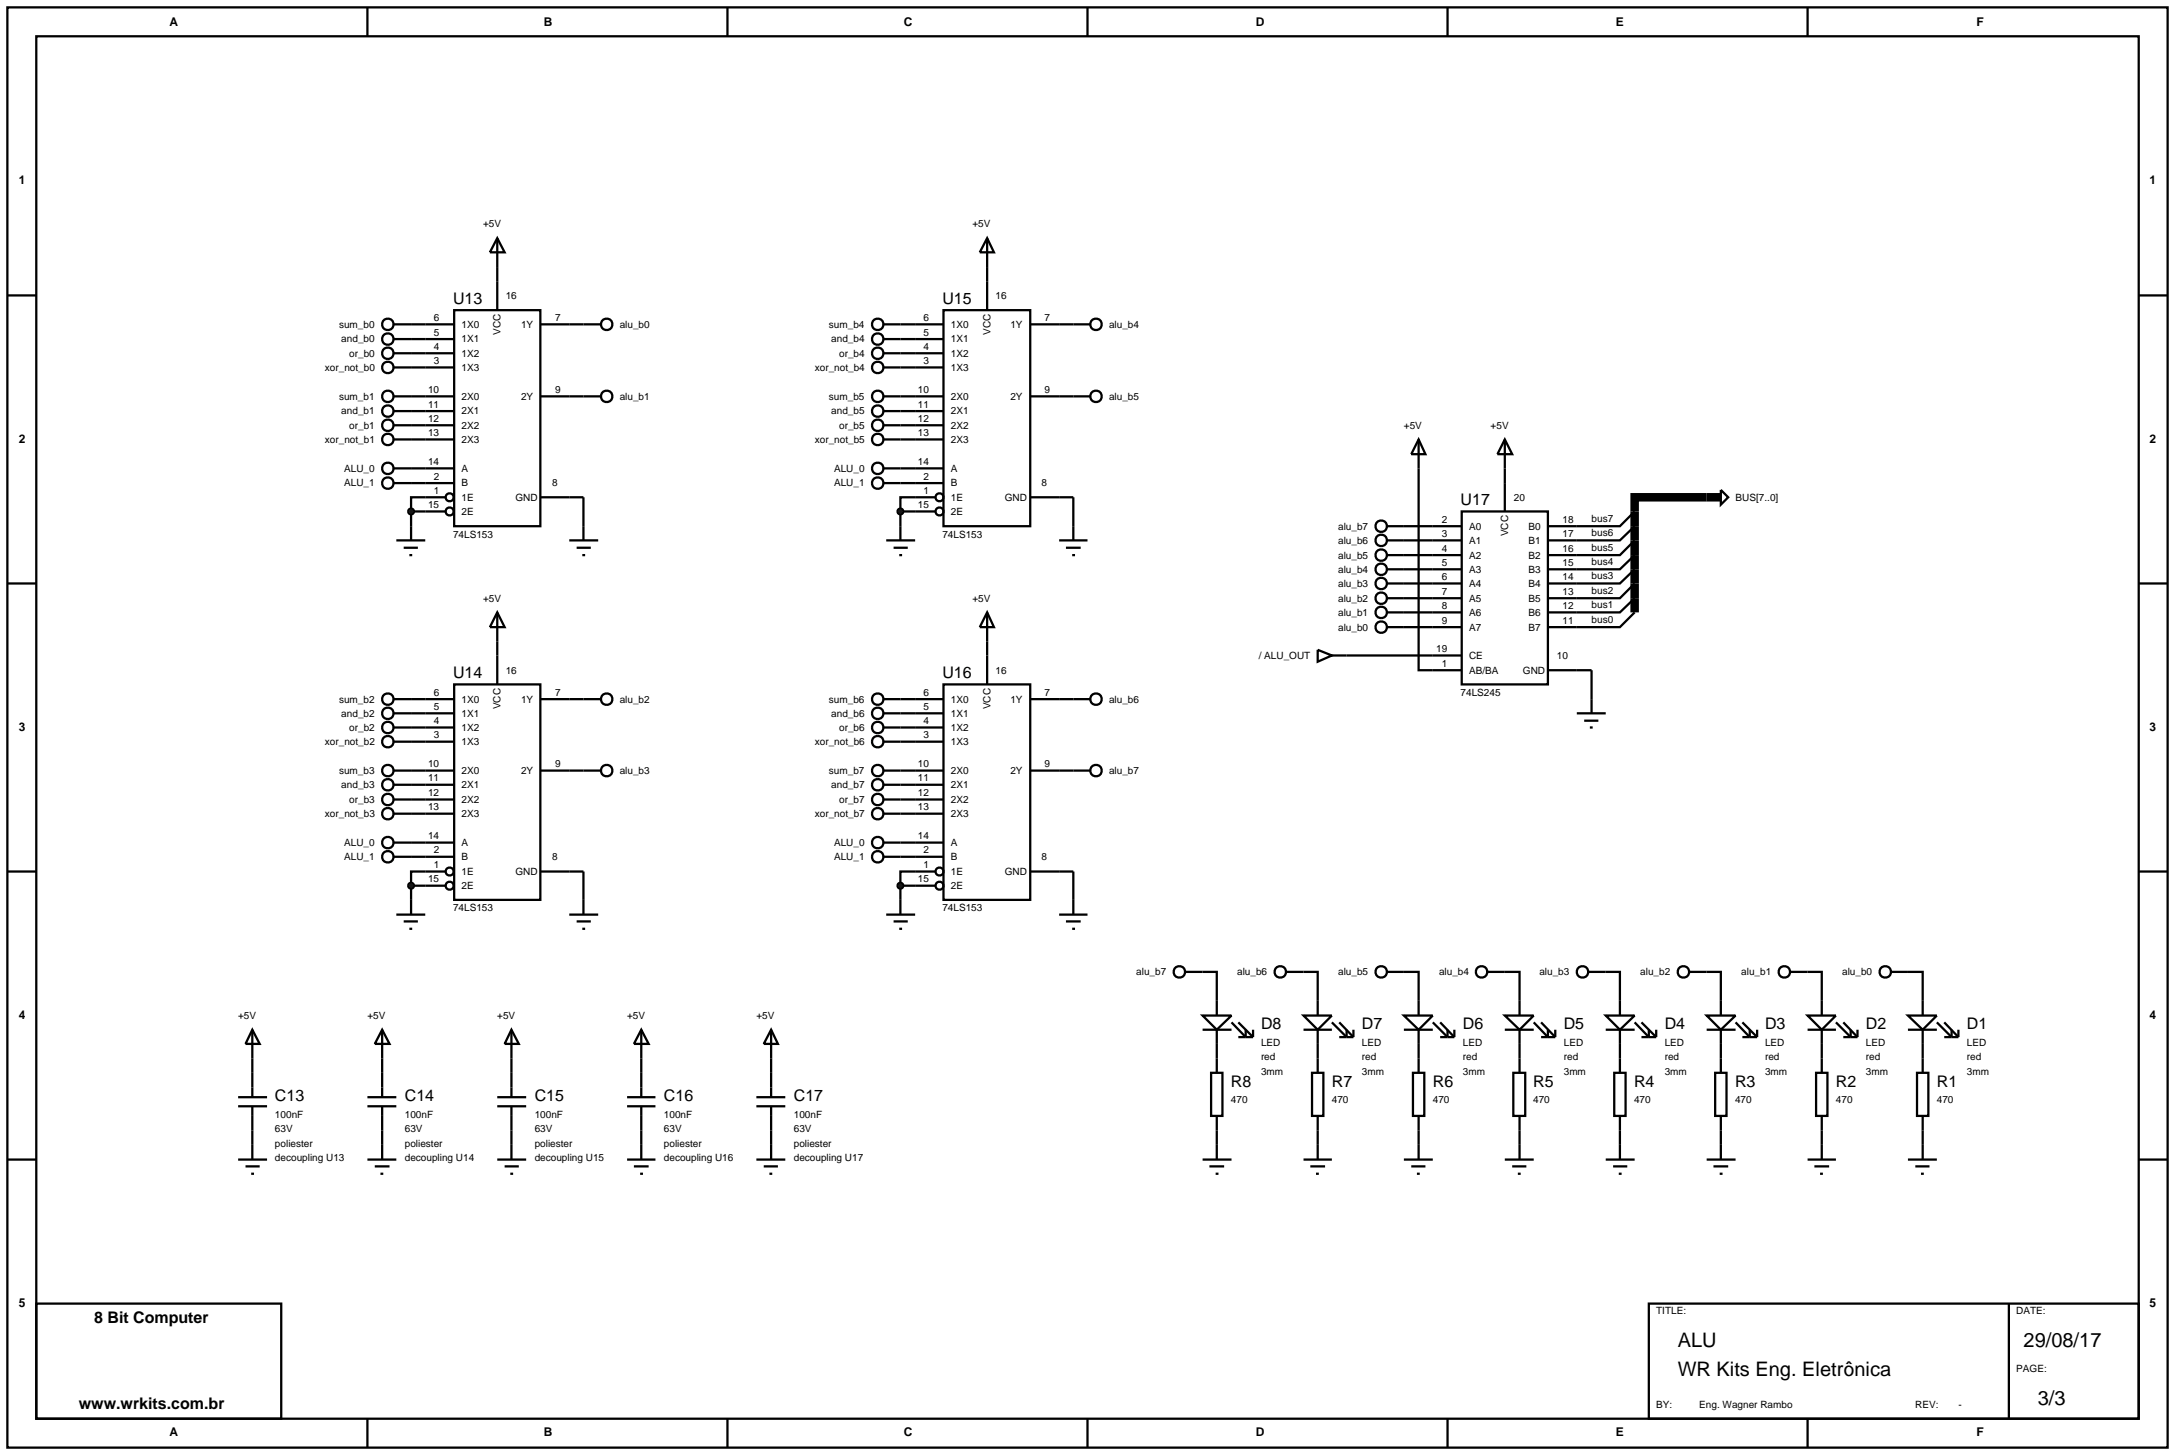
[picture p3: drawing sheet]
<svg xmlns="http://www.w3.org/2000/svg" width="384mm" height="257mm" viewBox="0 0 384 257" stroke-linecap="round" stroke-linejoin="round" font-family="sans-serif">
<g fill="none" stroke="#000" stroke-width=".4">
<path d="M1.3 1.3h381v254h-381zM6.4 6.4h370.8v243.8h-370.8zM64.8 1.3v5.1M128.3 1.3v5.1M191.8 1.3v5.1M255.3 1.3v5.1M318.8 1.3v5.1M1.3 52.1h5.1M72.5 57.2h7.6M72.5 59.8h7.6M80.1 54.7h15.2v38.1h-15.2zM95.3 57.2h7.6"/>
<path d="M158.8 57.2h2.6M158.8 59.8h2.6M186.8 57.2h2.5M377.2 52.1h5.1M72.5 62.3h7.6M72.5 64.8h7.6M72.5 69.9h7.6M72.5 72.5h7.6M72.5 75h7.6M72.5 77.5h7.6M95.3 69.9h7.6M158.8 62.3h2.6"/>
<path d="M158.8 64.8h2.6M158.8 69.9h2.6M158.8 72.5h2.6M158.8 75h2.6M158.8 77.5h2.6M186.8 69.9h2.5M69.9 95.3h5.1M71.2 96.6h2.5M72.2 97.9h.5M72.5 90.2v5.1M72.5 90.2h6.1M72.5 82.6h7.6"/>
<path d="M72.5 85.2h7.6M78.6 87.7h-6.1v2.5M158.8 90.2h2.6M158.8 82.6h2.6M158.8 85.2h2.6M158.8 90.2v2.6M161.4 87.7h-2.6v2.5M247.6 97.9h5.1M247.6 95.3h5.1M247.6 92.8h5.1M250.2 82.6v35.6h2.5M288.3 97.9l-2.6 2.5h-7.6"/>
<path d="M288.3 95.3l-2.6 2.6h-7.6M288.3 92.8l-2.6 2.5h-7.6M288.3 90.2l-2.6 2.6h-7.6M1.3 102.9h5.1M237.5 115.6h15.2M247.6 102.9h5.1M247.6 110.6h5.1M247.6 108h5.1M247.6 105.5h5.1M247.6 100.4h5.1M288.3 108l-2.6 2.6h-7.6M288.3 105.5l-2.6 2.5h-7.6"/>
<path d="M288.3 102.9l-2.6 2.6h-7.6M288.3 100.4l-2.6 2.5h-7.6M377.2 102.9h5.1M72.5 123.3h2.5M72.5 125.8h2.5M72.5 128.3h2.5M72.5 130.8h2.5M72.5 135.9h2.5M72.5 138.4h2.5M100.4 123.3h2.5M100.4 135.9h2.5M158.8 123.3h2.6"/>
<path d="M158.8 125.8h2.6M158.8 128.3h2.6M158.8 130.8h2.6M158.8 135.9h2.6M158.8 138.4h2.6M186.8 123.3h2.5M186.8 135.9h2.5M1.3 153.7h5.1M72.5 156.2v2.5M72.5 156.2h2.5M72.5 141h2.5M72.5 143.5h2.5"/>
<path d="M72.5 148.6h2.5M72.5 151.1h2.5M75 153.7h-2.5v2.5M158.8 156.2h2.6M158.8 141h2.6M158.8 143.5h2.6M158.8 148.6h2.6M158.8 151.1h2.6M158.8 156.2v2.5M161.4 153.7h-2.6v2.5M377.2 153.7h5.1M212.1 171.4h2.5v5.1"/>
<path d="M229.9 171.4h2.5v5.1M247.6 171.4h2.6v5.1M265.4 171.4h2.6v5.1M283.2 171.4h2.5v5.1M301 171.4h2.5v5.1M318.8 171.4h2.5v5.1M336.5 171.4h2.6v5.1M44.5 186.7v2.5M44.5 199.4v2.5M67.4 186.7v2.5M67.4 199.4v2.5M90.2 186.7v2.5"/>
<path d="M90.2 199.4v2.5M113.1 186.7v2.5M113.1 199.4v2.5M136 186.7v2.5M136 199.4v2.5M214.6 184.1v2.6M214.6 199.4v2.5M232.4 184.1v2.6M232.4 199.4v2.5M250.2 184.1v2.6M250.2 199.4v2.5M268 184.1v2.6"/>
<path d="M268 199.4v2.5M285.7 184.1v2.6M285.7 199.4v2.5M303.5 184.1v2.6M303.5 199.4v2.5M321.3 184.1v2.6M321.3 199.4v2.5M339.1 184.1v2.6M339.1 199.4v2.5M1.3 204.5h5.1M377.2 204.5h5.1M6.4 229.9h43.2v20.3h-43.2z"/>
<path d="M290.8 229.9h86.4v20.3h-86.4zM354.3 229.9v20.3M64.8 250.2v5.1M128.3 250.2v5.1M191.8 250.2v5.1M255.3 250.2v5.1M318.8 250.2v5.1"/>
<circle cx="79.3" cy="90.2" r=".7"/>
<circle cx="79.3" cy="87.7" r=".7"/>
</g>
<path d="M301 87.7h-12.7v20.3" fill="none" stroke="#000" stroke-width="1.5" stroke-linecap="butt"/>
<path d="M72.1 89.9l.4-.2-.5 .5zM72.5 89.7l.4 .2 .1 .3zM72.5 90.7l.5-.5-.1 .3zM72 90.2l.5 .5-.3-.1z" fill="#004000" stroke="#000" stroke-width=".4"/>
<path d="M72 90.2l.5-.5 .5 .5-.5 .5z" fill="#004000"/>
<g fill="none" stroke="#000" stroke-width=".4">
<path d="M69.4 57.2h3.1M69.4 59.8h3.1M102.9 57.2h3.1M69.4 62.3h3.1M69.4 64.8h3.1M69.4 69.9h3.1M69.4 72.5h3.1M69.4 75h3.1M69.4 77.5h3.1M69.4 82.6h3.1M69.4 85.2h3.1M75 123.3h5.1"/>
<path d="M75 125.8h5.1M75 128.3h5.1M75 130.8h5.1M75 135.9h5.1M75 138.4h5.1M80.1 120.7h15.2v38h-15.2zM95.3 123.3h5.1M95.3 135.9h5.1M72.5 158.7v2.6M75 141h5.1M75 143.5h5.1M75 148.6h5.1"/>
<path d="M75 151.1h5.1M75 153.7h3.6M75 156.2h3.6M69.9 161.3h5.1M71.2 162.5h2.5M72.2 163.8h.5"/>
<circle cx="68.4" cy="59.8" r="1.01"/>
<circle cx="68.4" cy="57.2" r="1.01"/>
<circle cx="107" cy="57.2" r="1.01"/>
<circle cx="68.4" cy="64.8" r="1.01"/>
<circle cx="68.4" cy="77.5" r="1.01"/>
<circle cx="68.4" cy="72.5" r="1.01"/>
<circle cx="68.4" cy="75" r="1.01"/>
<circle cx="68.4" cy="62.3" r="1.01"/>
<circle cx="68.4" cy="69.9" r="1.01"/>
<circle cx="68.4" cy="85.2" r="1.01"/>
<circle cx="68.4" cy="82.6" r="1.01"/>
<circle cx="79.3" cy="153.7" r=".7"/>
<circle cx="79.3" cy="156.2" r=".7"/>
</g>
<path d="M72.1 155.9l.4-.2-.5 .5zM72.5 155.7l.4 .2 .1 .3zM72.5 156.7l.5-.5-.1 .3zM72 156.2l.5 .5-.3-.1z" fill="#004000" stroke="#000" stroke-width=".4"/>
<path d="M72 156.2l.5-.5 .5 .5-.5 .5z" fill="#004000"/>
<g fill="none" stroke="#000" stroke-width=".4">
<path d="M161.4 57.2h5M161.4 59.8h5M166.4 54.7h15.3v38.1h-15.3zM181.7 57.2h5.1M161.4 62.3h5M161.4 64.8h5M161.4 69.9h5M161.4 72.5h5M161.4 75h5M161.4 77.5h5M181.7 69.9h5.1M156.3 95.3h5.1"/>
<path d="M157.6 96.6h2.5M158.6 97.9h.5M158.8 92.8v2.5M161.4 82.6h5M161.4 85.2h5M161.4 87.7h3.5M161.4 90.2h3.5M69.4 123.3h3.1M69.4 125.8h3.1M69.4 128.3h3.1M69.4 130.8h3.1M69.4 135.9h3.1"/>
<path d="M69.4 138.4h3.1M102.9 123.3h3.1M69.4 141h3.1M69.4 143.5h3.1M69.4 148.6h3.1M69.4 151.1h3.1"/>
<circle cx="165.7" cy="90.2" r=".7"/>
<circle cx="165.7" cy="87.7" r=".7"/>
<circle cx="68.4" cy="138.4" r="1.01"/>
<circle cx="68.4" cy="128.3" r="1.01"/>
<circle cx="68.4" cy="135.9" r="1.01"/>
<circle cx="68.4" cy="123.3" r="1.01"/>
<circle cx="68.4" cy="125.8" r="1.01"/>
<circle cx="68.4" cy="130.8" r="1.01"/>
<circle cx="107" cy="123.3" r="1.01"/>
<circle cx="68.4" cy="151.1" r="1.01"/>
<circle cx="68.4" cy="141" r="1.01"/>
<circle cx="68.4" cy="148.6" r="1.01"/>
<circle cx="68.4" cy="143.5" r="1.01"/>
</g>
<path d="M158.4 89.9l.4-.2-.5 .5zM158.8 89.7l.4 .2 .1 .3zM159.3 90.2l-.1 .3-.4 .2zM158.3 90.2l.5 .5-.3-.1z" fill="#004000" stroke="#000" stroke-width=".4"/>
<path d="M158.3 90.2l.5-.5 .5 .5-.5 .5z" fill="#004000"/>
<g fill="none" stroke="#000" stroke-width=".4">
<path d="M155.8 57.2h3M155.8 59.8h3M189.3 57.2h3M155.8 62.3h3M155.8 64.8h3M155.8 69.9h3M155.8 72.5h3M155.8 75h3M155.8 77.5h3M155.8 82.6h3M155.8 85.2h3M161.4 123.3h5"/>
<path d="M161.4 125.8h5M161.4 128.3h5M161.4 130.8h5M161.4 135.9h5M161.4 138.4h5M166.4 120.7h15.3v38h-15.3zM181.7 123.3h5.1M181.7 135.9h5.1M158.8 158.7v2.6M161.4 141h5M161.4 143.5h5M161.4 148.6h5"/>
<path d="M161.4 151.1h5M161.4 153.7h3.5M161.4 156.2h3.5M156.3 161.3h5.1M157.6 162.5h2.5M158.6 163.8h.5"/>
<circle cx="154.8" cy="59.8" r="1.01"/>
<circle cx="154.8" cy="57.2" r="1.01"/>
<circle cx="193.3" cy="57.2" r="1.01"/>
<circle cx="154.8" cy="64.8" r="1.01"/>
<circle cx="154.8" cy="77.5" r="1.01"/>
<circle cx="154.8" cy="72.5" r="1.01"/>
<circle cx="154.8" cy="75" r="1.01"/>
<circle cx="154.8" cy="62.3" r="1.01"/>
<circle cx="154.8" cy="69.9" r="1.01"/>
<circle cx="154.8" cy="85.2" r="1.01"/>
<circle cx="154.8" cy="82.6" r="1.01"/>
<circle cx="165.7" cy="153.7" r=".7"/>
<circle cx="165.7" cy="156.2" r=".7"/>
</g>
<path d="M158.4 155.9l.4-.2-.5 .5zM158.8 155.7l.4 .2 .1 .3zM159.3 156.2l-.1 .3-.4 .2zM158.3 156.2l.5 .5-.3-.1z" fill="#004000" stroke="#000" stroke-width=".4"/>
<path d="M158.3 156.2l.5-.5 .5 .5-.5 .5z" fill="#004000"/>
<g fill="none" stroke="#000" stroke-width=".4">
<path d="M87.7 42l1.3 2.5h-2.6zM87.7 42v12.7M174.1 42l1.2 2.5h-2.5zM174.1 42v12.7M102.9 69.9h3.1M189.3 69.9h3M250.2 77.5l1.2 2.6h-2.5zM250.2 77.5v5.1M265.4 77.5l1.3 2.6h-2.6zM265.4 77.5v12.7M95.3 87.7h7.6v7.6M100.4 95.3h5.1"/>
<path d="M101.7 96.6h2.5M102.7 97.9h.5M181.7 87.7h7.6v7.6M186.8 95.3h5M188 96.6h2.6M189.1 97.9h.5M244.6 92.8h3M244.6 95.3h3M244.6 97.9h3M252.7 92.8h5.1M252.7 95.3h5.1M252.7 97.9h5.1"/>
<path d="M257.8 90.2h15.2v30.5h-15.2zM273 92.8h5.1M273 95.3h5.1M273 97.9h5.1M303.5 86.4l1.3 1.3-1.3 1.3zM87.7 108l1.3 2.6h-2.6zM87.7 108v12.7M174.1 108l1.2 2.6h-2.5zM174.1 108v12.7M232.4 114.6l2.5 1-2.5 1.1zM234.9 115.6h2.6M244.6 100.4h3"/>
<path d="M244.6 102.9h3M244.6 105.5h3M244.6 108h3M244.6 110.6h3M252.7 100.4h5.1M252.7 102.9h5.1M252.7 105.5h5.1M252.7 108h5.1M252.7 110.6h5.1M252.7 115.6h5.1M252.7 118.2h5.1M273 100.4h5.1"/>
<path d="M273 102.9h5.1M273 105.5h5.1M273 108h5.1M273 110.6h5.1M273 118.2h7.7v7.6M102.9 135.9h3.1M155.8 123.3h3M155.8 125.8h3M155.8 128.3h3M155.8 130.8h3M155.8 135.9h3M155.8 138.4h3"/>
<path d="M189.3 123.3h3M189.3 135.9h3M278.1 125.8h5.1M279.4 127.1h2.5M280.4 128.3h.5M95.3 153.7h7.6v7.6M155.8 141h3M155.8 143.5h3M155.8 148.6h3M155.8 151.1h3M181.7 153.7h7.6v7.6M100.4 161.3h5.1"/>
<path d="M101.7 162.5h2.5M102.7 163.8h.5M186.8 161.3h5M188 162.5h2.6M189.1 163.8h.5M209 171.4h3.1M212.1 179.1h5.1l-2.6 2.5zM214.6 176.5v2.6M226.8 171.4h3.1M229.9 179.1h5l-2.5 2.5zM232.4 176.5v2.6M244.6 171.4h3"/>
<path d="M247.6 179.1h5.1l-2.5 2.5zM250.2 176.5v2.6M262.4 171.4h3M265.4 179.1h5.1l-2.5 2.5zM268 176.5v2.6M280.1 171.4h3.1M283.2 179.1h5.1l-2.6 2.5zM285.7 176.5v2.6M297.9 171.4h3.1M301 179.1h5.1l-2.6 2.5zM303.5 176.5v2.6M315.7 171.4h3.1"/>
<path d="M318.8 179.1h5l-2.5 2.5zM321.3 176.5v2.6M333.5 171.4h3M336.5 179.1h5.1l-2.5 2.5zM339.1 176.5v2.6M42 195.1h5.1M42 193.5h5.1M44.5 181.6l1.3 2.5h-2.5zM44.5 181.6v5.1M44.5 189.2v4.3M44.5 195.1v4.3M64.8 195.1h5.1"/>
<path d="M64.8 193.5h5.1M67.4 181.6l1.3 2.5h-2.6zM67.4 181.6v5.1M67.4 189.2v4.3M67.4 195.1v4.3M87.7 195.1h5.1M87.7 193.5h5.1M90.2 181.6l1.3 2.5h-2.5zM90.2 181.6v5.1M90.2 189.2v4.3M90.2 195.1v4.3M110.6 195.1h5"/>
<path d="M110.6 193.5h5M113.1 181.6l1.3 2.5h-2.6zM113.1 181.6v5.1M113.1 189.2v4.3M113.1 195.1v4.3M133.4 195.1h5.1M133.4 193.5h5.1M136 181.6l1.2 2.5h-2.5zM136 181.6v5.1M136 189.2v4.3M136 195.1v4.3M212.1 181.6h5.1"/>
<path d="M213.6 189.2h2v7.6h-2zM214.6 181.6v2.5M214.6 186.7v2.5M214.6 196.8v2.6M217.2 180.3l2.5 2.6v-1.3M218.4 182.9h2.6M218.4 180.3l2.6 2.6M221 181.6v1.3M229.9 181.6h5M231.4 189.2h2v7.6h-2zM232.4 181.6v2.5M232.4 186.7v2.5"/>
<path d="M232.4 196.8v2.6M234.9 180.3l2.6 2.6v-1.3M236.2 182.9h2.5M236.2 180.3l2.5 2.6M238.7 181.6v1.3M247.6 181.6h5.1M249.2 189.2h2v7.6h-2zM250.2 181.6v2.5M250.2 186.7v2.5M250.2 196.8v2.6M252.7 180.3l2.6 2.6v-1.3M254 182.9h2.5"/>
<path d="M254 180.3l2.5 2.6M256.5 181.6v1.3M265.4 181.6h5.1M266.9 189.2h2.1v7.6h-2.1zM268 181.6v2.5M268 186.7v2.5M268 196.8v2.6M270.5 180.3l2.5 2.6v-1.3M271.8 182.9h2.5M271.8 180.3l2.5 2.6M274.3 181.6v1.3M283.2 181.6h5.1"/>
<path d="M284.7 189.2h2v7.6h-2zM285.7 181.6v2.5M285.7 186.7v2.5M285.7 196.8v2.6M288.3 180.3l2.5 2.6v-1.3M289.5 182.9h2.6M289.5 180.3l2.6 2.6M292.1 181.6v1.3M301 181.6h5.1M302.5 189.2h2v7.6h-2zM303.5 181.6v2.5M303.5 186.7v2.5"/>
<path d="M303.5 196.8v2.6M306.1 180.3l2.5 2.6v-1.3M307.3 182.9h2.6M307.3 180.3l2.6 2.6M309.9 181.6v1.3M318.8 181.6h5M320.3 189.2h2v7.6h-2zM321.3 181.6v2.5M321.3 186.7v2.5M321.3 196.8v2.6M323.8 180.3l2.6 2.6v-1.3M325.1 182.9h2.5"/>
<path d="M325.1 180.3l2.5 2.6M327.6 181.6v1.3M336.5 181.6h5.1M338.1 189.2h2v7.6h-2zM339.1 181.6v2.5M339.1 186.7v2.5M339.1 196.8v2.6M341.6 180.3l2.6 2.6v-1.3M342.9 180.3l2.5 2.6M342.9 182.9h2.5M345.4 181.6v1.3M42 204.5h5.1"/>
<path d="M43.3 205.7h2.5M44.3 207h.5M44.5 201.9v2.6M64.8 204.5h5.1M66.1 205.7h2.6M67.1 207h.5M67.4 201.9v2.6M87.7 204.5h5.1M89 205.7h2.5M90 207h.5M90.2 201.9v2.6M110.6 204.5h5"/>
<path d="M111.8 205.7h2.6M112.9 207h.5M113.1 201.9v2.6M133.4 204.5h5.1M134.7 205.7h2.5M135.7 207h.5M136 201.9v2.6M212.1 204.5h5.1M213.3 205.7h2.6M214.4 207h.5M214.6 201.9v2.6M229.9 204.5h5"/>
<path d="M231.1 205.7h2.6M232.1 207h.5M232.4 201.9v2.6M247.6 204.5h5.1M248.9 205.7h2.5M249.9 207h.5M250.2 201.9v2.6M265.4 204.5h5.1M266.7 205.7h2.5M267.7 207h.5M268 201.9v2.6M283.2 204.5h5.1"/>
<path d="M284.5 205.7h2.5M285.5 207h.5M285.7 201.9v2.6M301 204.5h5.1M302.2 205.7h2.6M303.3 207h.5M303.5 201.9v2.6M318.8 204.5h5M320 205.7h2.6M321 207h.5M321.3 201.9v2.6M336.5 204.5h5.1"/>
<path d="M337.8 205.7h2.5M338.8 207h.5M339.1 201.9v2.6"/>
<circle cx="107" cy="69.9" r="1.01"/>
<circle cx="193.3" cy="69.9" r="1.01"/>
<circle cx="243.6" cy="92.8" r="1.01"/>
<circle cx="243.6" cy="97.9" r="1.01"/>
<circle cx="243.6" cy="95.3" r="1.01"/>
<circle cx="243.6" cy="102.9" r="1.01"/>
<circle cx="243.6" cy="105.5" r="1.01"/>
<circle cx="243.6" cy="110.6" r="1.01"/>
<circle cx="243.6" cy="100.4" r="1.01"/>
<circle cx="243.6" cy="108" r="1.01"/>
<circle cx="107" cy="135.9" r="1.01"/>
<circle cx="154.8" cy="138.4" r="1.01"/>
<circle cx="154.8" cy="128.3" r="1.01"/>
<circle cx="154.8" cy="135.9" r="1.01"/>
<circle cx="154.8" cy="123.3" r="1.01"/>
<circle cx="154.8" cy="125.8" r="1.01"/>
<circle cx="154.8" cy="130.8" r="1.01"/>
<circle cx="193.3" cy="135.9" r="1.01"/>
<circle cx="193.3" cy="123.3" r="1.01"/>
<circle cx="154.8" cy="151.1" r="1.01"/>
<circle cx="154.8" cy="141" r="1.01"/>
<circle cx="154.8" cy="148.6" r="1.01"/>
<circle cx="154.8" cy="143.5" r="1.01"/>
<circle cx="208" cy="171.4" r="1.01"/>
<circle cx="225.8" cy="171.4" r="1.01"/>
<circle cx="243.6" cy="171.4" r="1.01"/>
<circle cx="261.3" cy="171.4" r="1.01"/>
<circle cx="279.1" cy="171.4" r="1.01"/>
<circle cx="296.9" cy="171.4" r="1.01"/>
<circle cx="314.7" cy="171.4" r="1.01"/>
<circle cx="332.5" cy="171.4" r="1.01"/>
</g>
<path d="M301 87.7h2.5" fill="none" stroke="#000" stroke-width="1.5" stroke-linecap="butt"/>
<g font-size="3.5">
<text x="295.9" y="237.6">ALU</text>
<text x="356.9" y="237.6">29/08/17</text>
<text x="295.9" y="242.7">WR Kits Eng. Eletrônica</text>
<text x="359.4" y="247.8">3/3</text>
</g>
<g font-size="2.8">
<text x="79.9" y="53.6">U13</text>
<text x="166.2" y="53.6">U15</text>
<text x="257.6" y="89.1">U17</text>
<text x="79.9" y="119.6">U14</text>
<text x="166.2" y="119.6">U16</text>
<text x="222.4" y="181.6">D8</text>
<text x="240.2" y="181.6">D7</text>
<text x="258" y="181.6">D6</text>
<text x="275.8" y="181.6">D5</text>
<text x="293.6" y="181.6">D4</text>
<text x="311.3" y="181.6">D3</text>
<text x="329.1" y="181.6">D2</text>
<text x="346.9" y="181.6">D1</text>
<text x="217.1" y="191.8">R8</text>
<text x="234.9" y="191.8">R7</text>
<text x="252.7" y="191.8">R6</text>
<text x="270.4" y="191.8">R5</text>
<text x="288.2" y="191.8">R4</text>
<text x="306" y="191.8">R3</text>
<text x="323.8" y="191.8">R2</text>
<text x="341.6" y="191.8">R1</text>
<text x="48.5" y="194.3">C13</text>
<text x="71.4" y="194.3">C14</text>
<text x="94.3" y="194.3">C15</text>
<text x="117.1" y="194.3">C16</text>
<text x="140" y="194.3">C17</text>
<text x="16.6" y="233.3">8 Bit Computer</text>
<text x="13.9" y="248.5">www.wrkits.com.br</text>
</g>
<g font-size="2.1">
<text x="29.9" y="4.5">A</text>
<text x="95.9" y="4.5">B</text>
<text x="159.4" y="4.5">C</text>
<text x="221.5" y="4.5">D</text>
<text x="285" y="4.5">E</text>
<text x="348.6" y="4.5">F</text>
<text x="3.3" y="32.4">1</text>
<text x="379.1" y="32.4">1</text>
<text x="3.3" y="78.1">2</text>
<text x="379.1" y="78.1">2</text>
<text x="3.3" y="128.9">3</text>
<text x="379.1" y="128.9">3</text>
<text x="3.3" y="179.7">4</text>
<text x="379.1" y="179.7">4</text>
<text x="3.3" y="230.5">5</text>
<text x="379.1" y="230.5">5</text>
<text x="29.9" y="253.3">A</text>
<text x="95.9" y="253.3">B</text>
<text x="159.4" y="253.3">C</text>
<text x="221.5" y="253.3">D</text>
<text x="285" y="253.3">E</text>
<text x="348.6" y="253.3">F</text>
</g>
<g font-size="1.8">
<text x="85.2" y="40">+5V</text>
<text x="171.5" y="40">+5V</text>
<text x="89.2" y="52.7">16</text>
<text x="175.6" y="52.7">16</text>
<text x="59.8" y="57.8">sum_b0</text>
<text x="76.5" y="56.6">6</text>
<text x="76.5" y="59.2">5</text>
<text x="81.4" y="57.8">1X0</text>
<text x="88.3" y="59" transform="rotate(-90 88.3 59)">VCC</text>
<text x="91.9" y="57.8">1Y</text>
<text x="97.9" y="56.6">7</text>
<text x="109.3" y="57.8">alu_b0</text>
<text x="146.2" y="57.8">sum_b4</text>
<text x="162.9" y="56.6">6</text>
<text x="162.9" y="59.2">5</text>
<text x="167.7" y="57.8">1X0</text>
<text x="174.7" y="59" transform="rotate(-90 174.7 59)">VCC</text>
<text x="178.2" y="57.8">1Y</text>
<text x="184.2" y="56.6">7</text>
<text x="195.6" y="57.8">alu_b4</text>
<text x="57.3" y="65.4">xor_not_b0</text>
<text x="60.2" y="60.4">and_b0</text>
<text x="61.6" y="62.9">or_b0</text>
<text x="76.5" y="61.7">4</text>
<text x="76.5" y="64.2">3</text>
<text x="81.4" y="60.4">1X1</text>
<text x="81.4" y="62.9">1X2</text>
<text x="81.4" y="65.4">1X3</text>
<text x="143.7" y="65.4">xor_not_b4</text>
<text x="146.6" y="60.4">and_b4</text>
<text x="148" y="62.9">or_b4</text>
<text x="162.9" y="61.7">4</text>
<text x="162.9" y="64.2">3</text>
<text x="167.7" y="60.4">1X1</text>
<text x="167.7" y="62.9">1X2</text>
<text x="167.7" y="65.4">1X3</text>
<text x="59.8" y="70.5">sum_b1</text>
<text x="75.5" y="69.3">10</text>
<text x="75.5" y="71.9">11</text>
<text x="81.4" y="70.5">2X0</text>
<text x="91.9" y="70.5">2Y</text>
<text x="97.9" y="69.3">9</text>
<text x="109.3" y="70.5">alu_b1</text>
<text x="146.2" y="70.5">sum_b5</text>
<text x="161.9" y="69.3">10</text>
<text x="161.9" y="71.9">11</text>
<text x="167.7" y="70.5">2X0</text>
<text x="178.2" y="70.5">2Y</text>
<text x="184.2" y="69.3">9</text>
<text x="195.6" y="70.5">alu_b5</text>
<text x="60.2" y="73.1">and_b1</text>
<text x="61.6" y="75.6">or_b1</text>
<text x="75.5" y="74.4">12</text>
<text x="75.5" y="76.9">13</text>
<text x="81.4" y="73.1">2X1</text>
<text x="81.4" y="75.6">2X2</text>
<text x="146.6" y="73.1">and_b5</text>
<text x="148" y="75.6">or_b5</text>
<text x="161.9" y="74.4">12</text>
<text x="161.9" y="76.9">13</text>
<text x="167.7" y="73.1">2X1</text>
<text x="167.7" y="75.6">2X2</text>
<text x="247.6" y="75.6">+5V</text>
<text x="262.9" y="75.6">+5V</text>
<text x="57.3" y="78.1">xor_not_b1</text>
<text x="60.7" y="83.2">ALU_0</text>
<text x="75.5" y="82">14</text>
<text x="81.4" y="78.1">2X3</text>
<text x="81.4" y="83.2">A</text>
<text x="143.7" y="78.1">xor_not_b5</text>
<text x="147.1" y="83.2">ALU_0</text>
<text x="161.9" y="82">14</text>
<text x="167.7" y="78.1">2X3</text>
<text x="167.7" y="83.2">A</text>
<text x="60.7" y="85.8">ALU_1</text>
<text x="75.5" y="89.6">15</text>
<text x="76.5" y="84.6">2</text>
<text x="76.5" y="87.1">1</text>
<text x="81.4" y="85.8">B</text>
<text x="81.4" y="88.3">1E</text>
<text x="90.9" y="88.3">GND</text>
<text x="97.4" y="85.8">8</text>
<text x="147.1" y="85.8">ALU_1</text>
<text x="161.9" y="89.6">15</text>
<text x="162.9" y="84.6">2</text>
<text x="162.9" y="87.1">1</text>
<text x="167.7" y="85.8">B</text>
<text x="167.7" y="88.3">1E</text>
<text x="177.2" y="88.3">GND</text>
<text x="183.7" y="85.8">8</text>
<text x="267" y="88.3">20</text>
<text x="306.1" y="88.3">BUS[7..0]</text>
<text x="79.9" y="94.8">74LS153</text>
<text x="81.4" y="90.8">2E</text>
<text x="166.2" y="94.8">74LS153</text>
<text x="167.7" y="90.8">2E</text>
<text x="236" y="95.9">alu_b6</text>
<text x="236" y="93.4">alu_b7</text>
<text x="254.3" y="92.2">2</text>
<text x="254.3" y="94.7">3</text>
<text x="259.1" y="93.4">A0</text>
<text x="259.1" y="95.9">A1</text>
<text x="266" y="94.6" transform="rotate(-90 266 94.6)">VCC</text>
<text x="269.6" y="93.4">B0</text>
<text x="269.6" y="95.9">B1</text>
<text x="275.6" y="92.2">18</text>
<text x="275.6" y="94.7">17</text>
<text x="280.7" y="94.5">bus6</text>
<text x="280.7" y="92">bus7</text>
<text x="236" y="101">alu_b4</text>
<text x="236" y="98.5">alu_b5</text>
<text x="254.3" y="97.3">4</text>
<text x="254.3" y="99.8">5</text>
<text x="259.1" y="98.5">A2</text>
<text x="259.1" y="101">A3</text>
<text x="269.6" y="98.5">B2</text>
<text x="269.6" y="101">B3</text>
<text x="275.6" y="97.3">16</text>
<text x="275.6" y="99.8">15</text>
<text x="280.7" y="99.6">bus4</text>
<text x="280.7" y="97.1">bus5</text>
<text x="85.2" y="106.1">+5V</text>
<text x="171.5" y="106.1">+5V</text>
<text x="236" y="106.1">alu_b2</text>
<text x="236" y="103.5">alu_b3</text>
<text x="254.3" y="102.3">6</text>
<text x="254.3" y="104.9">7</text>
<text x="254.3" y="107.4">8</text>
<text x="259.1" y="103.5">A4</text>
<text x="259.1" y="106.1">A5</text>
<text x="269.6" y="103.5">B4</text>
<text x="269.6" y="106.1">B5</text>
<text x="275.6" y="102.3">14</text>
<text x="275.6" y="104.9">13</text>
<text x="275.6" y="107.4">12</text>
<text x="280.7" y="107.2">bus1</text>
<text x="280.7" y="104.7">bus2</text>
<text x="280.7" y="102.1">bus3</text>
<text x="236" y="111.2">alu_b0</text>
<text x="236" y="108.6">alu_b1</text>
<text x="254.3" y="110">9</text>
<text x="259.1" y="108.6">A6</text>
<text x="259.1" y="111.2">A7</text>
<text x="269.6" y="108.6">B6</text>
<text x="269.6" y="111.2">B7</text>
<text x="275.6" y="110">11</text>
<text x="280.7" y="109.8">bus0</text>
<text x="89.2" y="118.8">16</text>
<text x="175.6" y="118.8">16</text>
<text x="222" y="116.2">/ ALU_OUT</text>
<text x="253.3" y="115">19</text>
<text x="254.3" y="117.6">1</text>
<text x="259.1" y="116.2">CE</text>
<text x="259.1" y="118.8">AB/BA</text>
<text x="268.6" y="118.8">GND</text>
<text x="274.6" y="116.2">10</text>
<text x="59.8" y="123.9">sum_b2</text>
<text x="76.5" y="122.7">6</text>
<text x="76.5" y="125.2">5</text>
<text x="81.4" y="123.9">1X0</text>
<text x="88.3" y="125.1" transform="rotate(-90 88.3 125.1)">VCC</text>
<text x="91.9" y="123.9">1Y</text>
<text x="97.9" y="122.7">7</text>
<text x="109.3" y="123.9">alu_b2</text>
<text x="146.2" y="123.9">sum_b6</text>
<text x="162.9" y="122.7">6</text>
<text x="162.9" y="125.2">5</text>
<text x="167.7" y="123.9">1X0</text>
<text x="174.7" y="125.1" transform="rotate(-90 174.7 125.1)">VCC</text>
<text x="178.2" y="123.9">1Y</text>
<text x="184.2" y="122.7">7</text>
<text x="195.6" y="123.9">alu_b6</text>
<text x="257.6" y="122.7">74LS245</text>
<text x="57.3" y="131.4">xor_not_b2</text>
<text x="60.2" y="126.4">and_b2</text>
<text x="61.6" y="128.9">or_b2</text>
<text x="76.5" y="127.7">4</text>
<text x="76.5" y="130.2">3</text>
<text x="81.4" y="126.4">1X1</text>
<text x="81.4" y="128.9">1X2</text>
<text x="81.4" y="131.4">1X3</text>
<text x="143.7" y="131.4">xor_not_b6</text>
<text x="146.6" y="126.4">and_b6</text>
<text x="148" y="128.9">or_b6</text>
<text x="162.9" y="127.7">4</text>
<text x="162.9" y="130.2">3</text>
<text x="167.7" y="126.4">1X1</text>
<text x="167.7" y="128.9">1X2</text>
<text x="167.7" y="131.4">1X3</text>
<text x="59.8" y="136.5">sum_b3</text>
<text x="75.5" y="135.3">10</text>
<text x="75.5" y="137.8">11</text>
<text x="81.4" y="136.5">2X0</text>
<text x="91.9" y="136.5">2Y</text>
<text x="97.9" y="135.3">9</text>
<text x="109.3" y="136.5">alu_b3</text>
<text x="146.2" y="136.5">sum_b7</text>
<text x="161.9" y="135.3">10</text>
<text x="161.9" y="137.8">11</text>
<text x="167.7" y="136.5">2X0</text>
<text x="178.2" y="136.5">2Y</text>
<text x="184.2" y="135.3">9</text>
<text x="195.6" y="136.5">alu_b7</text>
<text x="60.2" y="139">and_b3</text>
<text x="61.6" y="141.6">or_b3</text>
<text x="75.5" y="140.4">12</text>
<text x="75.5" y="142.9">13</text>
<text x="81.4" y="139">2X1</text>
<text x="81.4" y="141.6">2X2</text>
<text x="146.6" y="139">and_b7</text>
<text x="148" y="141.6">or_b7</text>
<text x="161.9" y="140.4">12</text>
<text x="161.9" y="142.9">13</text>
<text x="167.7" y="139">2X1</text>
<text x="167.7" y="141.6">2X2</text>
<text x="57.3" y="144.1">xor_not_b3</text>
<text x="60.7" y="149.2">ALU_0</text>
<text x="75.5" y="148">14</text>
<text x="81.4" y="144.1">2X3</text>
<text x="81.4" y="149.2">A</text>
<text x="143.7" y="144.1">xor_not_b7</text>
<text x="147.1" y="149.2">ALU_0</text>
<text x="161.9" y="148">14</text>
<text x="167.7" y="144.1">2X3</text>
<text x="167.7" y="149.2">A</text>
<text x="60.7" y="151.7">ALU_1</text>
<text x="75.5" y="155.6">15</text>
<text x="76.5" y="150.5">2</text>
<text x="76.5" y="153.1">1</text>
<text x="81.4" y="151.7">B</text>
<text x="81.4" y="154.3">1E</text>
<text x="90.9" y="154.3">GND</text>
<text x="97.4" y="151.7">8</text>
<text x="147.1" y="151.7">ALU_1</text>
<text x="161.9" y="155.6">15</text>
<text x="162.9" y="150.5">2</text>
<text x="162.9" y="153.1">1</text>
<text x="167.7" y="151.7">B</text>
<text x="167.7" y="154.3">1E</text>
<text x="177.2" y="154.3">GND</text>
<text x="183.7" y="151.7">8</text>
<text x="79.9" y="160.7">74LS153</text>
<text x="81.4" y="156.8">2E</text>
<text x="166.2" y="160.7">74LS153</text>
<text x="167.7" y="156.8">2E</text>
<text x="200.4" y="172">alu_b7</text>
<text x="218.2" y="172">alu_b6</text>
<text x="236" y="172">alu_b5</text>
<text x="253.8" y="172">alu_b4</text>
<text x="271.5" y="172">alu_b3</text>
<text x="289.3" y="172">alu_b2</text>
<text x="307.1" y="172">alu_b1</text>
<text x="324.9" y="172">alu_b0</text>
<text x="42" y="179.7">+5V</text>
<text x="64.8" y="179.7">+5V</text>
<text x="87.7" y="179.7">+5V</text>
<text x="110.6" y="179.7">+5V</text>
<text x="133.4" y="179.7">+5V</text>
<text x="222.4" y="184.5">LED</text>
<text x="240.2" y="184.5">LED</text>
<text x="258" y="184.5">LED</text>
<text x="275.8" y="184.5">LED</text>
<text x="293.6" y="184.5">LED</text>
<text x="311.3" y="184.5">LED</text>
<text x="329.1" y="184.5">LED</text>
<text x="346.9" y="184.5">LED</text>
<text x="222.4" y="187">red</text>
<text x="222.4" y="189.5">3mm</text>
<text x="240.2" y="187">red</text>
<text x="240.2" y="189.5">3mm</text>
<text x="258" y="187">red</text>
<text x="258" y="189.5">3mm</text>
<text x="275.8" y="187">red</text>
<text x="275.8" y="189.5">3mm</text>
<text x="293.6" y="187">red</text>
<text x="293.6" y="189.5">3mm</text>
<text x="311.3" y="187">red</text>
<text x="311.3" y="189.5">3mm</text>
<text x="329.1" y="187">red</text>
<text x="329.1" y="189.5">3mm</text>
<text x="346.9" y="187">red</text>
<text x="346.9" y="189.5">3mm</text>
<text x="48.5" y="197.2">100nF</text>
<text x="71.4" y="197.2">100nF</text>
<text x="94.3" y="197.2">100nF</text>
<text x="117.1" y="197.2">100nF</text>
<text x="140" y="197.2">100nF</text>
<text x="217.1" y="194.6">470</text>
<text x="234.9" y="194.6">470</text>
<text x="252.7" y="194.6">470</text>
<text x="270.4" y="194.6">470</text>
<text x="288.2" y="194.6">470</text>
<text x="306" y="194.6">470</text>
<text x="323.8" y="194.6">470</text>
<text x="341.6" y="194.6">470</text>
<text x="48.5" y="199.7">63V</text>
<text x="48.5" y="202.2">poliester</text>
<text x="71.4" y="199.7">63V</text>
<text x="71.4" y="202.2">poliester</text>
<text x="94.3" y="199.7">63V</text>
<text x="94.3" y="202.2">poliester</text>
<text x="117.1" y="199.7">63V</text>
<text x="117.1" y="202.2">poliester</text>
<text x="140" y="199.7">63V</text>
<text x="140" y="202.2">poliester</text>
<text x="48.5" y="204.8">decoupling U13</text>
<text x="71.4" y="204.8">decoupling U14</text>
<text x="94.3" y="204.8">decoupling U15</text>
<text x="117.1" y="204.8">decoupling U16</text>
<text x="140" y="204.8">decoupling U17</text>
<text x="292.1" y="231.8">TITLE:</text>
<text x="355.6" y="231.8">DATE:</text>
<text x="355.6" y="242">PAGE:</text>
<text x="292.1" y="248.3">BY:</text>
<text x="299.7" y="248.3">Eng. Wagner Rambo</text>
<text x="337.8" y="248.3">REV:</text>
<text x="345.4" y="248.3">-</text>
</g>
</svg>
